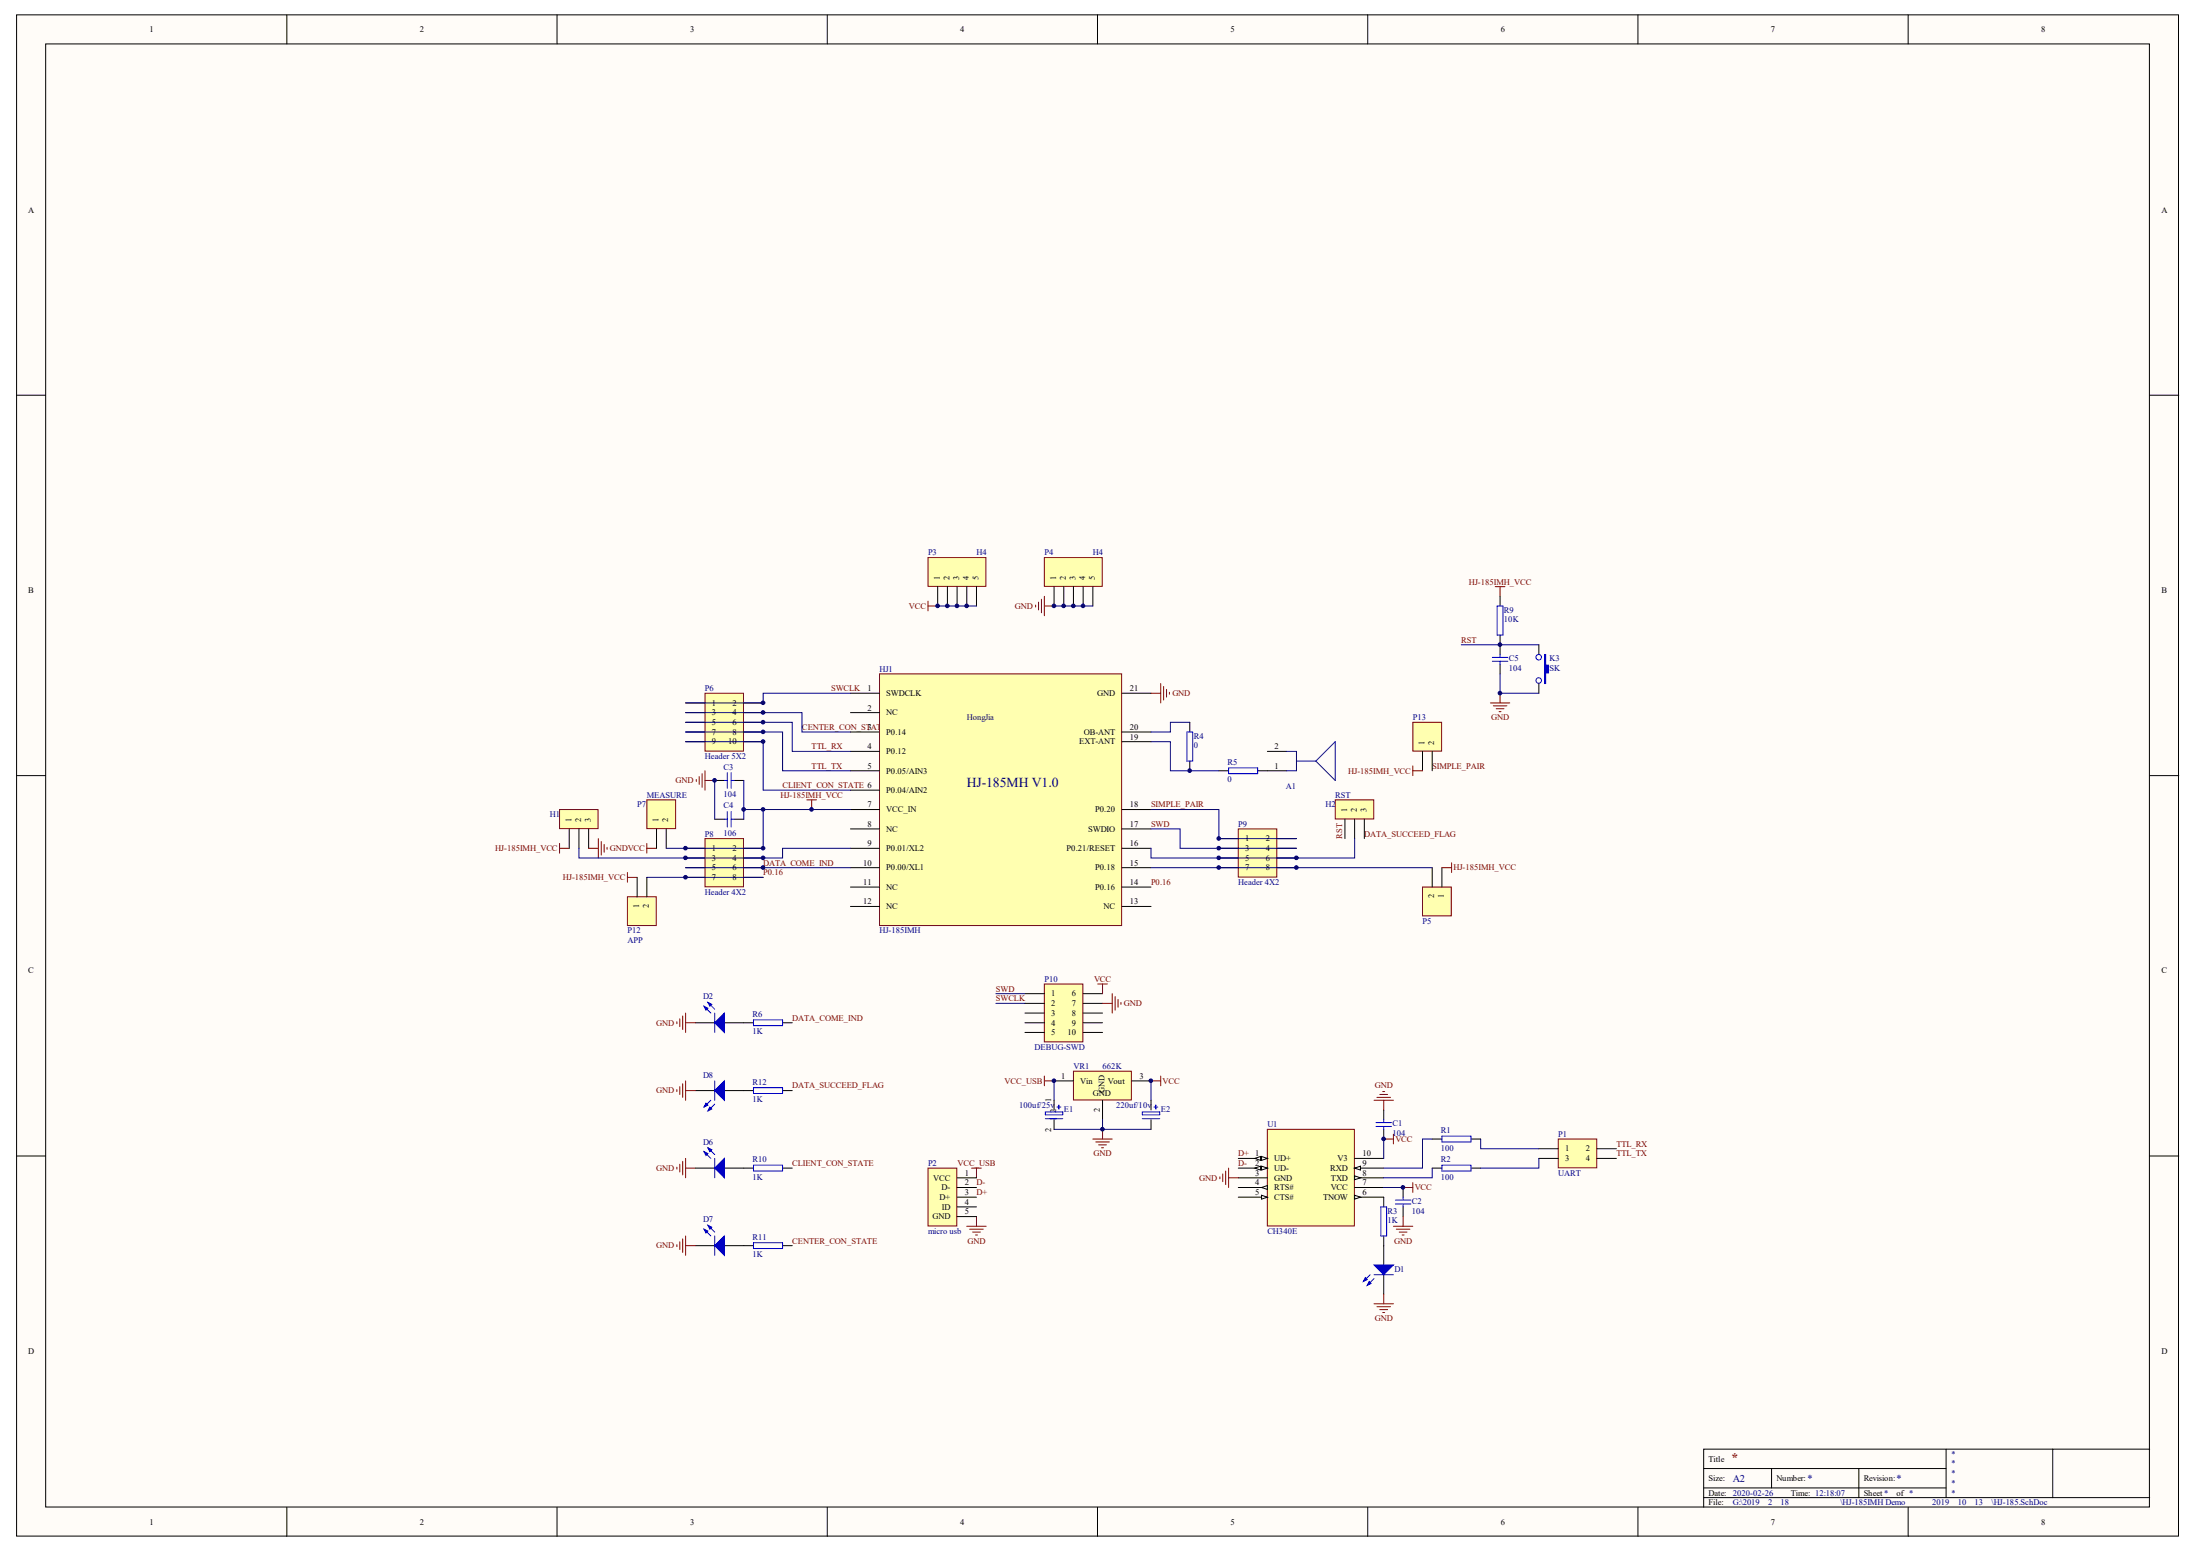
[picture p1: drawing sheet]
<svg xmlns="http://www.w3.org/2000/svg" width="297mm" height="210mm" viewBox="0 0 297 210" stroke-linecap="round" stroke-linejoin="round" font-family="sans-serif">
<g fill="#fffcf8" stroke="#000" stroke-width=".14">
<path d="M2.2 2h291.9v205.4h-291.9z"/>
<path d="M6.2 5.9h284v197.5h-284z"/>
</g>
<g fill="none" stroke="#000" stroke-width=".14">
<path d="M38.7 2v3.9M75.2 2v3.9M111.7 2v3.9M148.2 2v3.9M184.7 2v3.9M221.2 2v3.9M257.6 2v3.9M2.2 53.4h4M290.2 53.4h4M2.2 104.7h4M171.1 104h2.6M171.1 101.4h2.6"/>
<path d="M290.2 104.7h4M2.2 156h4M290.2 156h4M230 198.2h32.8M239.2 198.2v2.6M251 198.2v4M262.8 195.6v6.6M277.2 195.6h-47.2v7.9M290.2 195.6h-13v6.6M38.7 203.5v3.9M75.2 203.5v3.9M111.7 203.5v3.9"/>
<path d="M148.2 203.5v3.9M184.7 203.5v3.9M221.2 203.5v3.9M230 202.2h60.2M230 200.8h32.8M257.6 203.5v3.9"/>
</g>
<path d="M131.2 157.7h1.3M131.8 157.7v1.3M130.5 165.5h2.7M130.9 165.9h1.9M131.3 166.3h1.1M131.7 166.7h.3M131.8 164.2v1.3" fill="none" stroke="#800000" stroke-width=".14"/>
<path d="M173.7 101.4h1.3v2.6h-1.3M175 102.7h2.7M177.7 102.7l2.6-2.6v5.3z" fill="none" stroke="#0c0087" stroke-width=".14"/>
<path d="M171.1 152.4h11.8v13.1h-11.8z" fill="#ffffb0" stroke="#800000" stroke-width=".14"/>
<path d="M167.2 156.4h3.9M182.9 156.4h3.9" fill="none" stroke="#000" stroke-width=".14"/>
<g fill="#fffcf8" stroke="#000" stroke-width=".14">
<path d="M170.3 156.1l.8 .3-.8 .2z"/>
<path d="M169.4 156.4l.8-.3v.5z"/>
</g>
<path d="M167.2 157.7h3.9" fill="none" stroke="#000" stroke-width=".14"/>
<g fill="#fffcf8" stroke="#000" stroke-width=".14">
<path d="M170.3 157.4l.8 .3-.8 .2z"/>
<path d="M169.4 157.7l.8-.3v.5z"/>
</g>
<path d="M167.2 159h3.9M182.9 159h3.9" fill="none" stroke="#000" stroke-width=".14"/>
<path d="M182.9 158.7l.8 .3-.8 .2z" fill="#fffcf8" stroke="#000" stroke-width=".14"/>
<path d="M182.9 157.7h3.9" fill="none" stroke="#000" stroke-width=".14"/>
<path d="M182.9 157.7l.8-.3v.5z" fill="#fffcf8" stroke="#000" stroke-width=".14"/>
<path d="M167.2 160.3h3.9" fill="none" stroke="#000" stroke-width=".14"/>
<path d="M170.3 160.3l.8-.3v.6z" fill="#fffcf8" stroke="#000" stroke-width=".14"/>
<path d="M167.2 161.6h3.9" fill="none" stroke="#000" stroke-width=".14"/>
<path d="M170.3 161.3l.8 .3-.8 .3z" fill="#fffcf8" stroke="#000" stroke-width=".14"/>
<path d="M182.9 161.6h3.9" fill="none" stroke="#000" stroke-width=".14"/>
<path d="M182.9 161.3l.8 .3-.8 .3z" fill="#fffcf8" stroke="#000" stroke-width=".14"/>
<path d="M182.9 160.3h3.9" fill="none" stroke="#000" stroke-width=".14"/>
<path d="M125.3 157.7h3.9v7.8h-3.9z" fill="#ffffb0" stroke="#800000" stroke-width=".14"/>
<path d="M129.2 159h2.6M129.2 160.3h2.6M129.2 161.6h2.6M129.2 162.9h2.6M129.2 164.2h2.6" fill="none" stroke="#000" stroke-width=".14"/>
<path d="M155.4 145.9h1.3M156.7 145.3v1.3" fill="none" stroke="#800000" stroke-width=".14"/>
<path d="M144.9 144.6h7.8v3.9h-7.8z" fill="#ffffb0" stroke="#800000" stroke-width=".14"/>
<g fill="none" stroke="#000" stroke-width=".14">
<path d="M142.3 145.9h2.6M142.3 148.5v1.3M142.3 151.1v1.3M148.9 148.5v2.6M152.8 145.9h2.6M186.8 149.8v1.3M186.8 152.4v1.4M193.4 153.8h1.3M193.4 157.7h1.3M198.6 153.8h1.3M198.6 157.7h1.3M186.8 161.6v1.3"/>
<path d="M186.8 166.8v4M186.8 172.1v2.6M189.4 160.3v1.3M189.4 162.9v1.3"/>
</g>
<g fill="none" stroke="#800000" stroke-width=".14">
<path d="M141 145.3v1.3M141 145.9h1.3M147.6 153.8h2.6M147.9 154.1h1.9M148.3 154.5h1.1M148.7 154.9h.3M148.9 152.4v1.4M164.7 158.9v.2M165.1 158.5v1M165.5 158.1v1.8M165.9 157.7v2.6M165.9 159h1.3"/>
<path d="M185.5 148.5h2.6M185.9 148.1h1.8M186.3 147.7h1.1M186.7 147.3h.3M186.8 153.8h1.3M186.8 148.5v1.3M188.1 153.1v1.3M190.8 159.6v1.4M185.5 176h2.6M185.9 176.4h1.8M186.3 176.8h1.1M186.7 177.2h.3"/>
<path d="M186.8 174.7v1.3M188.1 165.5h2.7M188.5 165.9h1.9M188.9 166.3h1.1M189.3 166.7h.3M189.4 160.3h1.4M189.4 164.2v1.3"/>
</g>
<path d="M142.3 152.4h13.1M142.3 145.9v2.6M148.9 151.1v1.3M155.4 145.9v2.6M186.8 153.8v2.6M193.4 153.8h-1.3v3.9h-5.3M193.4 157.7v1.3h-6.6M186.8 160.3h2.6" fill="none" stroke="#000080" stroke-width=".14"/>
<g fill="none" stroke="#00f" stroke-width=".14">
<path d="M141.1 150.1h2.4v.4h-2.4zM141.1 151h2.4M142.7 149.4h.5M143 149.2v.5M185.8 152.1h2.1M185.8 151.5h2.1M186.8 151.1v.4M186.8 152.1v.3M194.7 153.4h3.9v.7h-3.9zM194.7 157.3h3.9v.8h-3.9zM185 172.1l-.9 .9M185.5 172.6l-.9 .9"/>
<path d="M185.5 172.1h2.6M186.4 162.9h.8v3.9h-.8zM188.4 162h2.1M188.4 162.5h2.1M189.4 161.6v.4M189.4 162.5v.4"/>
</g>
<g fill="#00f" stroke="#00f" stroke-width=".14">
<path d="M185.5 170.8h2.6l-1.3 1.3z"/>
<path d="M184.9 173l.2 .2-.5 .3z"/>
<path d="M184.3 172.5l.3 .2-.5 .3z"/>
</g>
<path d="M141 132.8h5.2v7.8h-5.2z" fill="#ffffb0" stroke="#800000" stroke-width=".14"/>
<path d="M138.4 134.1h2.6M138.4 135.4h2.6M138.4 136.7h2.6M138.4 138.1h2.6M138.4 139.4h2.6M146.2 134.1h2.7M146.2 135.4h2.7M146.2 136.7h2.7M146.2 138.1h2.7M146.2 139.4h2.7" fill="none" stroke="#000" stroke-width=".14"/>
<path d="M125.3 75.3h7.8v3.8h-7.8z" fill="#ffffb0" stroke="#800000" stroke-width=".14"/>
<path d="M126.6 79.2v2.6M127.9 79.2v2.6M129.2 79.2v2.6M130.5 79.2v2.6M131.8 79.2v2.6" fill="none" stroke="#000" stroke-width=".14"/>
<path d="M141 75.3h7.8v3.8h-7.8z" fill="#ffffb0" stroke="#800000" stroke-width=".14"/>
<path d="M142.3 79.2v2.6M143.6 79.2v2.6M144.9 79.2v2.6M146.2 79.2v2.6M147.6 79.2v2.6" fill="none" stroke="#000" stroke-width=".14"/>
<path d="M126.6 81.8h5.2M142.3 81.8h5.3M134.5 134.1h3.9M134.5 135.4h3.9" fill="none" stroke="#000080" stroke-width=".14"/>
<g fill="none" stroke="#800000" stroke-width=".14">
<path d="M125.3 81.2v1.3M125.3 81.8h1.3M139.8 81.7v.2M140.2 81.3v1M140.6 80.9v1.8M141 81.8h1.3M141 80.5v2.6M155.4 93.6h1.3M156.7 92.3v2.6M157.1 92.7v1.8M157.5 93.1v1M157.9 93.4v.3"/>
<path d="M87.3 113.9v1.3M87.3 114.5h1.3M148.2 132.8h1.3M148.9 132.8v1.3M148.9 135.4h1.3M150.2 134.1v2.6M150.6 134.5v1.9M151 134.9v1.1M151.3 135.3v.3"/>
</g>
<path d="M87.3 108h3.9v3.9h-3.9z" fill="#ffffb0" stroke="#800000" stroke-width=".14"/>
<path d="M160.6 97.5v1.3M88.6 111.9v2.6M90 111.9v2.6M96.5 105.4h1.3M96.5 110.6h1.3M99.1 105.4h1.3M99.1 110.6h1.3M160.6 102.7v1.3M164.6 104h1.3M169.8 104h1.3" fill="none" stroke="#000" stroke-width=".14"/>
<path d="M160.3 98.8h.7v3.9h-.7zM97.8 105.4h.4M97.8 110.6h.4M98.2 104.3v2.1M98.2 109.5v2.1M98.7 104.3v2.1M98.7 109.5v2.1M98.7 105.4h.4M98.7 110.6h.4M165.9 103.7h3.9v.7h-3.9z" fill="none" stroke="#00f" stroke-width=".14"/>
<path d="M160.6 97.5h-2.6v1.3h-2.6M96.5 105.4v5.2M100.4 105.4v5.2M100.4 109.3h2.6M155.4 100.1h2.6v3.9h6.6" fill="none" stroke="#000080" stroke-width=".14"/>
<path d="M94 105.2v.3M94.4 104.8v1.1M94.8 104.4v1.9M95.2 104v2.7M95.2 105.4h1.3" fill="none" stroke="#800000" stroke-width=".14"/>
<path d="M210.4 153.8h5.2v3.8h-5.2z" fill="#ffffb0" stroke="#800000" stroke-width=".14"/>
<path d="M93.9 157.7h2.6M97.8 157.7h3.9M105.7 157.7h1.3M207.8 155.1h2.6M207.8 156.4h2.6M215.6 155.1h2.6M215.6 156.4h2.6M93.9 168.1h2.6M97.8 168.1h3.9M105.7 168.1h1.3" fill="none" stroke="#000" stroke-width=".14"/>
<path d="M199.9 153.8v1.3h7.9M207.8 156.4v1.3h-7.9" fill="none" stroke="#000080" stroke-width=".14"/>
<path d="M108.9 108h1.3M109.6 108v1.3M91.4 157.5v.3M91.8 157.2v1M92.2 156.8v1.8M92.6 156.4v2.6M92.6 157.7h1.3M91.4 168v.3M91.8 167.6v1.1M92.2 167.2v1.9M92.6 166.8v2.7M92.6 168.1h1.3" fill="none" stroke="#800000" stroke-width=".14"/>
<g fill="#00f" stroke="#00f" stroke-width=".14">
<path d="M96.5 157.7l1.3-1.3v2.6z"/>
<path d="M95.1 155.5l.5 .2-.3 .3z"/>
<path d="M95.6 154.9l.5 .3-.3 .3z"/>
<path d="M96.5 168.1l1.3-1.3v2.7z"/>
<path d="M95.1 165.9l.5 .3-.3 .2z"/>
<path d="M95.6 165.4l.5 .3-.3 .2z"/>
</g>
<path d="M95.1 155.5l.9 .9M95.6 154.9l.9 .9M96.5 156.4v2.6M101.7 157.3h4v.8h-4zM95.1 165.9l.9 .9M95.6 165.4l.9 .9M96.5 166.8v2.7M101.7 167.8h4v.7h-4z" fill="none" stroke="#00f" stroke-width=".14"/>
<path d="M192.1 119.7h3.9v3.9h-3.9z" fill="#ffffb0" stroke="#800000" stroke-width=".14"/>
<path d="M193.4 117.1v2.6M194.7 117.1v2.6M93.9 138.1h2.6M97.8 138.1h3.9M105.7 138.1h1.3" fill="none" stroke="#000" stroke-width=".14"/>
<path d="M75.6 113.9v1.3M75.6 114.5h1.3M194.7 117.1h1.3M196 116.5v1.3M91.4 137.9v.3M91.8 137.5v1.1M92.2 137.1v1.9M92.6 136.7v2.7M92.6 138.1h1.3" fill="none" stroke="#800000" stroke-width=".14"/>
<g fill="#00f" stroke="#00f" stroke-width=".14">
<path d="M96.5 138.1l1.3-1.4v2.7z"/>
<path d="M95.1 135.8l.5 .3-.3 .3z"/>
<path d="M95.6 135.3l.5 .3-.3 .2z"/>
</g>
<path d="M95.1 135.8l.9 .9M95.6 135.3l.9 .9M96.5 136.7v2.7M101.7 137.7h4v.7h-4z" fill="none" stroke="#00f" stroke-width=".14"/>
<path d="M84.7 121.1h3.9v3.8h-3.9z" fill="#ffffb0" stroke="#800000" stroke-width=".14"/>
<path d="M86 118.4v2.7M87.3 118.4v2.7M155.4 148.5v1.3M155.4 151.1v1.3" fill="none" stroke="#000" stroke-width=".14"/>
<path d="M84.7 117.8v1.3M84.7 118.4h1.3" fill="none" stroke="#800000" stroke-width=".14"/>
<path d="M154.2 150.1h2.4v.4h-2.4zM154.2 151h2.4M155.8 149.4h.5M156.1 149.2v.5" fill="none" stroke="#00f" stroke-width=".14"/>
<path d="M75.6 109.3h5.1v2.6h-5.1z" fill="#ffffb0" stroke="#800000" stroke-width=".14"/>
<path d="M76.9 111.9v2.6M78.2 111.9v2.6M79.5 111.9v2.6M93.9 147.2h2.6M97.8 147.2h3.9M105.7 147.2h1.3" fill="none" stroke="#000" stroke-width=".14"/>
<path d="M79.5 114.5h1.3M80.8 113.2v2.6M81.2 113.6v1.8M81.6 114v1M82 114.4v.2M91.4 147.1v.2M91.8 146.7v1M92.2 146.3v1.8M92.6 145.9v2.6M92.6 147.2h1.3" fill="none" stroke="#800000" stroke-width=".14"/>
<path d="M96 148.5l-.9 .9M96.5 149l-.9 1M96.5 145.9v2.6M101.7 146.8h4v.8h-4z" fill="none" stroke="#00f" stroke-width=".14"/>
<g fill="#00f" stroke="#00f" stroke-width=".14">
<path d="M96.5 147.2l1.3-1.3v2.6z"/>
<path d="M95.3 148.9l.3 .3-.5 .2z"/>
<path d="M95.8 149.4l.3 .3-.5 .3z"/>
</g>
<path d="M190.8 97.5h3.8v3.9h-3.8z" fill="#ffffb0" stroke="#800000" stroke-width=".14"/>
<path d="M202.5 80.5v1.3M202.5 85.7v2.6M202.5 89.7v1.3M207.8 87v1.3M207.8 92.3v1.3M192.1 101.4v2.6M193.4 101.4v2.6" fill="none" stroke="#000" stroke-width=".14"/>
<path d="M201.9 79.2h1.3M202.5 79.2v1.3M201.2 94.9h2.6M201.6 95.3h1.9M202 95.7h1.1M202.4 96.1h.3M202.5 93.6v1.3M190.8 103.4v1.3M190.8 104h1.3" fill="none" stroke="#800000" stroke-width=".14"/>
<path d="M208.6 88.3h.1v1.5h.4v1h-.4v1.5h-.1z" fill-rule="evenodd" fill="#00f" stroke="#00f" stroke-width=".14"/>
<g fill="none" stroke="#00f" stroke-width=".14">
<path d="M201.5 88.7h2.1M201.5 89.3h2.1M202.1 81.8h.8v3.9h-.8zM202.5 88.3v.4M202.5 89.3v.4"/>
<circle cx="207.8" cy="88.7" r=".37"/>
<circle cx="207.8" cy="91.9" r=".37"/>
</g>
<path d="M202.5 91v2.6h5.3" fill="none" stroke="#000080" stroke-width=".14"/>
<path d="M118.8 91h32.6v33.9h-32.6z" fill="#ffffb0" stroke="#800000" stroke-width=".14"/>
<g fill="none" stroke="#000" stroke-width=".14">
<path d="M114.8 93.6h4M114.8 98.8h4M114.8 96.2h4M151.5 93.6h3.9M151.5 98.8h3.9M114.8 111.9h4M114.8 114.5h4M114.8 119.7h4M114.8 117.1h4M114.8 104h4M114.8 106.7h4M114.8 101.4h4"/>
<path d="M114.8 109.3h4M151.5 111.9h3.9M151.5 100.1h3.9M151.5 114.5h3.9M151.5 119.7h3.9M151.5 117.1h3.9M151.5 109.3h3.9M114.8 122.4h4M151.5 122.4h3.9"/>
</g>
<path d="M197.3 87h10.5" fill="none" stroke="#000080" stroke-width=".14"/>
<path d="M95.2 93.6h5.2v7.8h-5.2z" fill="#ffffb0" stroke="#800000" stroke-width=".14"/>
<path d="M92.6 94.9h2.6M92.6 96.2h2.6M92.6 97.5h2.6M92.6 98.8h2.6M100.4 94.9h2.6M100.4 96.2h2.6M100.4 97.5h2.6M100.4 98.8h2.6M92.6 100.1h2.6M100.4 100.1h2.6" fill="none" stroke="#000" stroke-width=".14"/>
<path d="M95.2 113.2h5.2v6.5h-5.2z" fill="#ffffb0" stroke="#800000" stroke-width=".14"/>
<path d="M92.6 114.5h2.6M92.6 115.8h2.6M92.6 117.1h2.6M92.6 118.4h2.6M100.4 114.5h2.6M100.4 115.8h2.6M100.4 117.1h2.6M100.4 118.4h2.6" fill="none" stroke="#000" stroke-width=".14"/>
<path d="M87.3 118.4h15.7" fill="none" stroke="#000080" stroke-width=".14"/>
<path d="M167.2 111.9h5.2v6.5h-5.2z" fill="#ffffb0" stroke="#800000" stroke-width=".14"/>
<path d="M164.6 113.2h2.6M164.6 114.5h2.6M164.6 115.8h2.6M164.6 117.1h2.6M172.4 113.2h2.6M172.4 114.5h2.6M172.4 115.8h2.6M172.4 117.1h2.6" fill="none" stroke="#000" stroke-width=".14"/>
<path d="M92.6 96.2h15.7v2.6h6.5M92.6 97.5h14.4v3.9h7.8M92.6 98.8h13.1v5.2h9.1M114.8 93.6h-11.8v1.3h-10.4M78.2 114.5v1.3h27.5v-1.3h9.1M92.6 100.1h10.4v6.6h11.8M92.6 117.1h22.2M114.8 109.3h-11.8v5.2h-13M155.4 111.9h3.9v2.6h15.7M155.4 109.3h9.2v3.9h10.4M155.4 117.1h38" fill="none" stroke="#000080" stroke-width=".14"/>
<path d="M180.3 108h5.2v2.5h-5.2z" fill="#ffffb0" stroke="#800000" stroke-width=".14"/>
<path d="M181.6 110.6v2.6M182.9 110.6v2.6M184.2 110.6v2.6" fill="none" stroke="#000" stroke-width=".14"/>
<path d="M182.9 113.2v2.6h-27.5v-1.3" fill="none" stroke="#000080" stroke-width=".14"/>
<g fill="#000080" stroke="#000080" stroke-width=".14">
<circle cx="92.5" cy="118.4" r=".24"/>
<circle cx="92.5" cy="115.8" r=".24"/>
<circle cx="92.5" cy="114.5" r=".24"/>
<circle cx="96.5" cy="105.3" r=".24"/>
<circle cx="100.4" cy="109.3" r=".24"/>
<circle cx="103" cy="117.1" r=".24"/>
<circle cx="103" cy="115.8" r=".24"/>
<circle cx="103" cy="114.5" r=".24"/>
<circle cx="103" cy="109.3" r=".24"/>
<circle cx="103" cy="100.1" r=".24"/>
<circle cx="103" cy="98.8" r=".24"/>
<circle cx="103" cy="97.5" r=".24"/>
<circle cx="103" cy="96.2" r=".24"/>
<circle cx="103" cy="94.9" r=".24"/>
<circle cx="109.6" cy="109.3" r=".24"/>
<circle cx="126.6" cy="81.8" r=".24"/>
<circle cx="127.9" cy="81.8" r=".24"/>
<circle cx="129.2" cy="81.8" r=".24"/>
<circle cx="130.5" cy="81.8" r=".24"/>
<circle cx="142.3" cy="145.9" r=".24"/>
<circle cx="142.3" cy="81.8" r=".24"/>
<circle cx="143.6" cy="81.8" r=".24"/>
<circle cx="144.9" cy="81.8" r=".24"/>
<circle cx="146.2" cy="81.8" r=".24"/>
<circle cx="148.8" cy="152.4" r=".24"/>
<circle cx="155.4" cy="145.9" r=".24"/>
<circle cx="160.6" cy="104" r=".24"/>
<circle cx="164.6" cy="117.1" r=".24"/>
<circle cx="164.6" cy="115.8" r=".24"/>
<circle cx="164.6" cy="114.5" r=".24"/>
<circle cx="164.6" cy="113.2" r=".24"/>
<circle cx="175" cy="117.1" r=".24"/>
<circle cx="175" cy="115.8" r=".24"/>
<circle cx="186.8" cy="153.7" r=".24"/>
<circle cx="189.4" cy="160.3" r=".24"/>
<circle cx="202.5" cy="93.6" r=".24"/>
<circle cx="202.5" cy="87" r=".24"/>
</g>
<text font-size="1.8" fill="#000080" x="130.5" y="106.2">HJ-185MH V1.0</text>
<text font-size="1.8" fill="#800000" x="233.7" y="197.3">*</text>
<g font-size="1.4" fill="#000080">
<text x="234" y="200">A2</text>
<text x="244" y="200">*</text>
<text x="256.1" y="200">*</text>
</g>
<g font-size="1.2">
<text x="20.2" y="4.3">1</text>
<text x="56.7" y="4.3">2</text>
<text x="93.2" y="4.3">3</text>
<text x="129.7" y="4.3">4</text>
<text x="166.1" y="4.3">5</text>
<text x="202.6" y="4.3">6</text>
<text x="239.1" y="4.3">7</text>
<text x="275.6" y="4.3">8</text>
<text x="3.8" y="28.7">A</text>
<text x="291.8" y="28.7">A</text>
<text x="3.8" y="80">B</text>
<text x="291.8" y="80">B</text>
<text x="96.1" y="95.3">1</text>
<text x="98.9" y="95.3">2</text>
<text x="117.1" y="93.3">1</text>
<text x="117.1" y="95.9">2</text>
<text x="119.7" y="94">SWDCLK</text>
<text x="148.2" y="94">GND</text>
<text x="152.5" y="93.3">21</text>
<text x="96.1" y="96.6">3</text>
<text x="96.1" y="97.9">5</text>
<text x="96.1" y="99.2">7</text>
<text x="96.1" y="100.5">9</text>
<text x="98.3" y="100.5">10</text>
<text x="98.9" y="96.6">4</text>
<text x="98.9" y="97.9">6</text>
<text x="98.9" y="99.2">8</text>
<text x="117.1" y="101.1">4</text>
<text x="119.7" y="101.8">P0.12</text>
<text x="119.7" y="99.2">P0.14</text>
<text x="119.7" y="96.6">NC</text>
<text x="145.7" y="100.5">EXT-ANT</text>
<text x="146.3" y="99.2">OB-ANT</text>
<text x="152.5" y="99.8">19</text>
<text x="152.5" y="98.5">20</text>
<text x="172.1" y="101.1">2</text>
<text x="117.1" y="103.8">5</text>
<text x="119.7" y="104.4">P0.05/AIN3</text>
<text x="119.7" y="107">P0.04/AIN2</text>
<text x="172.1" y="103.8">1</text>
<text x="117.1" y="111.6">8</text>
<text x="117.1" y="109">7</text>
<text x="119.7" y="112.3">NC</text>
<text x="119.7" y="109.6">VCC_IN</text>
<text x="146.9" y="112.3">SWDIO</text>
<text x="147.9" y="109.6">P0.20</text>
<text x="152.5" y="111.6">17</text>
<text x="152.5" y="109">18</text>
<text x="168.1" y="113.6">1</text>
<text x="170.9" y="113.6">2</text>
<text x="96.1" y="114.9">1</text>
<text x="96.1" y="116.2">3</text>
<text x="96.1" y="117.5">5</text>
<text x="96.1" y="118.8">7</text>
<text x="98.9" y="114.9">2</text>
<text x="98.9" y="116.2">4</text>
<text x="98.9" y="117.5">6</text>
<text x="98.9" y="118.8">8</text>
<text x="116.5" y="119.5">11</text>
<text x="116.5" y="116.8">10</text>
<text x="117.1" y="114.2">9</text>
<text x="119.7" y="114.9">P0.01/XL2</text>
<text x="119.7" y="117.5">P0.00/XL1</text>
<text x="144" y="114.9">P0.21/RESET</text>
<text x="147.9" y="117.5">P0.18</text>
<text x="152.5" y="114.2">16</text>
<text x="152.5" y="119.5">14</text>
<text x="152.5" y="116.8">15</text>
<text x="168.1" y="114.9">3</text>
<text x="168.1" y="116.2">5</text>
<text x="168.1" y="117.5">7</text>
<text x="170.9" y="114.9">4</text>
<text x="170.9" y="116.2">6</text>
<text x="170.9" y="117.5">8</text>
<text x="116.5" y="122.1">12</text>
<text x="119.7" y="122.7">NC</text>
<text x="119.7" y="120.1">NC</text>
<text x="147.9" y="120.1">P0.16</text>
<text x="149" y="122.7">NC</text>
<text x="152.5" y="122.1">13</text>
<text x="3.8" y="131.4">C</text>
<text x="291.8" y="131.4">C</text>
<text x="141.9" y="134.5">1</text>
<text x="141.9" y="135.8">2</text>
<text x="141.9" y="137.1">3</text>
<text x="144.7" y="134.5">6</text>
<text x="144.7" y="135.8">7</text>
<text x="144.7" y="137.1">8</text>
<text x="141.9" y="138.4">4</text>
<text x="141.9" y="139.7">5</text>
<text x="144.1" y="139.7">10</text>
<text x="144.7" y="138.4">9</text>
<text x="143.3" y="145.6">1</text>
<text x="145.9" y="146.3">Vin</text>
<text x="147.6" y="148">GND</text>
<text x="149.6" y="146.3">Vout</text>
<text x="153.8" y="145.6">3</text>
<text x="211.3" y="155.4">1</text>
<text x="214.1" y="155.4">2</text>
<text x="126" y="159.4">VCC</text>
<text x="126.9" y="162">D+</text>
<text x="127.1" y="160.7">D-</text>
<text x="130.3" y="158.7">1</text>
<text x="130.3" y="160">2</text>
<text x="130.3" y="161.3">3</text>
<text x="169.5" y="156.1">1</text>
<text x="169.5" y="157.4">2</text>
<text x="169.5" y="158.7">3</text>
<text x="169.5" y="160">4</text>
<text x="169.5" y="161.3">5</text>
<text x="172" y="156.7">UD+</text>
<text x="172" y="158.1">UD-</text>
<text x="172" y="159.4">GND</text>
<text x="172" y="160.7">RTS#</text>
<text x="172" y="162">CTS#</text>
<text x="178.6" y="162">TNOW</text>
<text x="179.6" y="158.1">RXD</text>
<text x="179.7" y="160.7">VCC</text>
<text x="179.7" y="159.4">TXD</text>
<text x="180.6" y="156.7">V3</text>
<text x="183.9" y="156.1">10</text>
<text x="183.9" y="158.7">8</text>
<text x="183.9" y="157.4">9</text>
<text x="183.9" y="161.3">6</text>
<text x="183.9" y="160">7</text>
<text x="211.3" y="156.7">3</text>
<text x="214.1" y="156.7">4</text>
<text x="125.9" y="164.6">GND</text>
<text x="127.2" y="163.3">ID</text>
<text x="130.3" y="162.6">4</text>
<text x="130.3" y="163.9">5</text>
<text x="3.8" y="182.7">D</text>
<text x="291.8" y="182.7">D</text>
<text x="230.7" y="197.3">Title</text>
<text x="230.7" y="199.9">Size:</text>
<text x="230.7" y="201.9">Date:</text>
<text x="230.7" y="203.2">File:</text>
<text x="239.8" y="199.9">Number:</text>
<text x="241.8" y="201.9">Time: 12:18:07</text>
<text x="251.6" y="199.9">Revision:</text>
<text x="251.6" y="201.9">Sheet*</text>
<text x="256.1" y="201.9">of *</text>
<text x="20.2" y="205.8">1</text>
<text x="56.7" y="205.8">2</text>
<text x="93.2" y="205.8">3</text>
<text x="129.7" y="205.8">4</text>
<text x="166.1" y="205.8">5</text>
<text x="202.6" y="205.8">6</text>
<text x="239.1" y="205.8">7</text>
<text x="275.6" y="205.8">8</text>
</g>
<g font-size="1.2" fill="#000080">
<text x="125.3" y="75">P3</text>
<text x="131.8" y="75">H4</text>
<text x="141" y="75">P4</text>
<text x="147.6" y="75">H4</text>
<text x="203.1" y="82.7">R9</text>
<text x="203.1" y="84">10K</text>
<text x="203.7" y="89.2">C5</text>
<text x="209.2" y="89.2">K3</text>
<text x="95.2" y="93.3">P6</text>
<text x="118.8" y="90.7">HJ1</text>
<text x="203.7" y="90.5">104</text>
<text x="209.2" y="90.5">SK</text>
<text x="130.5" y="97.2">HongJia</text>
<text x="161.2" y="99.7">R4</text>
<text x="161.2" y="101">0</text>
<text x="190.8" y="97.2">P13</text>
<text x="87.3" y="107.7">MEASURE</text>
<text x="95.2" y="102.5">Header 5X2</text>
<text x="97.7" y="103.9">C3</text>
<text x="97.7" y="107.6">104</text>
<text x="165.7" y="103.2">R5</text>
<text x="165.7" y="105.6">0</text>
<text x="173.6" y="106.5">A1</text>
<text x="180.3" y="107.7">RST</text>
<text x="74.2" y="110.3">H1</text>
<text x="86" y="109">P7</text>
<text x="95.2" y="112.9">P8</text>
<text x="97.7" y="109.1">C4</text>
<text x="97.7" y="112.8">106</text>
<text x="167.2" y="111.6">P9</text>
<text x="179" y="109">H2</text>
<text x="167.2" y="119.5">Header 4X2</text>
<text x="95.2" y="120.8">Header 4X2</text>
<text x="192.1" y="124.7">P5</text>
<text x="84.7" y="126">P12</text>
<text x="84.7" y="127.3">APP</text>
<text x="118.8" y="126">HJ-185IMH</text>
<text x="94.9" y="134.9">D2</text>
<text x="101.6" y="137.3">R6</text>
<text x="141" y="132.5">P10</text>
<text x="101.6" y="139.6">1K</text>
<text x="139.7" y="141.7">DEBUG-SWD</text>
<text x="94.9" y="145.5">D8</text>
<text x="101.6" y="146.4">R12</text>
<text x="101.6" y="148.8">1K</text>
<text x="137.6" y="149.5">100uf/25v</text>
<text x="144.9" y="144.3">VR1</text>
<text x="148.9" y="144.3">662K</text>
<text x="150.7" y="149.5">220uf/10v</text>
<text x="94.9" y="154.5">D6</text>
<text x="143.6" y="150.1">E1</text>
<text x="156.7" y="150.1">E2</text>
<text x="171.1" y="152.2">U1</text>
<text x="188" y="152">C1</text>
<text x="188" y="153.3">104</text>
<text x="194.6" y="152.9">R1</text>
<text x="194.6" y="155.3">100</text>
<text x="210.4" y="153.5">P1</text>
<text x="101.6" y="156.9">R10</text>
<text x="101.6" y="159.2">1K</text>
<text x="125.3" y="157.4">P2</text>
<text x="194.6" y="156.9">R2</text>
<text x="194.6" y="159.2">100</text>
<text x="210.4" y="158.7">UART</text>
<text x="94.9" y="165">D7</text>
<text x="101.6" y="167.3">R11</text>
<text x="125.3" y="166.6">micro usb</text>
<text x="171.1" y="166.6">CH340E</text>
<text x="187.4" y="163.8">R3</text>
<text x="187.4" y="165.1">1K</text>
<text x="190.6" y="162.5">C2</text>
<text x="190.6" y="163.8">104</text>
<text x="101.6" y="169.7">1K</text>
<text x="188.3" y="171.7">D1</text>
<text x="263.4" y="196.6">*</text>
<text x="263.4" y="198">*</text>
<text x="234" y="201.9">2020-02-26</text>
<text x="234" y="203.2">G:\2019</text>
<text x="238.7" y="203.2">2</text>
<text x="240.4" y="203.2">18</text>
<text x="248.5" y="203.2">\HJ-185IMH Demo</text>
<text x="260.9" y="203.2">2019</text>
<text x="263.4" y="199.3">*</text>
<text x="263.4" y="200.6">*</text>
<text x="263.4" y="201.9">*</text>
<text x="264.3" y="203.2">10</text>
<text x="266.6" y="203.2">13</text>
<text x="268.9" y="203.2">\HJ-185.SchDoc</text>
</g>
<g font-size="1.2" fill="#800000">
<text x="122.7" y="82.2">VCC</text>
<text x="137" y="82.2">GND</text>
<text x="198.3" y="78.9">HJ-185IMH_VCC</text>
<text x="197.3" y="86.8">RST</text>
<text x="112.2" y="93.3">SWCLK</text>
<text x="158.3" y="94">GND</text>
<text x="108.3" y="98.5">CENTER_CON_ST3AT</text>
<text x="109.6" y="101.1">TTL_RX</text>
<text x="119" y="98.5">E</text>
<text x="201.3" y="97.2">GND</text>
<text x="91.2" y="105.7">GND</text>
<text x="105.4" y="107.7">HJ-185IMH_VCC</text>
<text x="105.7" y="106.4">CLIENT_CON_STATE 6</text>
<text x="109.6" y="103.8">TTL_TX</text>
<text x="182" y="104.4">HJ-185IMH_VCC</text>
<text x="193.4" y="103.8">SIMPLE_PAIR</text>
<text x="155.4" y="111.6">SWD</text>
<text x="155.4" y="109">SIMPLE_PAIR</text>
<text x="184.2" y="112.9">DATA_SUCCEED_FLAG</text>
<text x="66.8" y="114.9">HJ-185IMH_VCC</text>
<text x="76" y="118.8">HJ-185IMH_VCC</text>
<text x="82.4" y="114.9">GNDVCC</text>
<text x="103" y="116.8">DATA_COME_IND</text>
<text x="103" y="118.2">P0.16</text>
<text x="155.4" y="119.5">P0.16</text>
<text x="196.3" y="117.5">HJ-185IMH_VCC</text>
<text x="107" y="137.8">DATA_COME_IND</text>
<text x="134.5" y="135.2">SWCLK</text>
<text x="134.5" y="133.8">SWD</text>
<text x="147.7" y="132.5">VCC</text>
<text x="151.7" y="135.8">GND</text>
<text x="88.6" y="138.4">GND</text>
<text x="88.6" y="147.6">GND</text>
<text x="107" y="146.9">DATA_SUCCEED_FLAG</text>
<text x="135.6" y="146.3">VCC_USB</text>
<text x="157" y="146.3">VCC</text>
<text x="185.6" y="146.9">GND</text>
<text x="188.4" y="154.1">VCC</text>
<text x="218.2" y="154.8">TTL_RX</text>
<text x="88.6" y="158.1">GND</text>
<text x="107" y="157.4">CLIENT_CON_STATE</text>
<text x="129.3" y="157.4">VCC_USB</text>
<text x="131.8" y="161.3">D+</text>
<text x="131.8" y="160">D-</text>
<text x="147.7" y="156.1">GND</text>
<text x="161.9" y="159.4">GND</text>
<text x="167.2" y="157.4">D-</text>
<text x="167.2" y="156.1">D+</text>
<text x="191" y="160.7">VCC</text>
<text x="218.2" y="156.1">TTL_TX</text>
<text x="107" y="167.9">CENTER_CON_STATE</text>
<text x="130.6" y="167.9">GND</text>
<text x="188.2" y="167.9">GND</text>
<text x="88.6" y="168.5">GND</text>
<text x="185.6" y="178.3">GND</text>
</g>
<g font-size="1.1">
<text x="126.9" y="78.3" transform="rotate(-90 126.9 78.3)">1</text>
<text x="128.2" y="78.3" transform="rotate(-90 128.2 78.3)">2</text>
<text x="129.5" y="78.3" transform="rotate(-90 129.5 78.3)">3</text>
<text x="130.8" y="78.3" transform="rotate(-90 130.8 78.3)">4</text>
<text x="132.1" y="78.3" transform="rotate(-90 132.1 78.3)">5</text>
<text x="142.6" y="78.3" transform="rotate(-90 142.6 78.3)">1</text>
<text x="143.9" y="78.3" transform="rotate(-90 143.9 78.3)">2</text>
<text x="145.2" y="78.3" transform="rotate(-90 145.2 78.3)">3</text>
<text x="146.5" y="78.3" transform="rotate(-90 146.5 78.3)">4</text>
<text x="147.8" y="78.3" transform="rotate(-90 147.8 78.3)">5</text>
<text x="192.3" y="100.5" transform="rotate(-90 192.3 100.5)">1</text>
<text x="193.7" y="100.5" transform="rotate(-90 193.7 100.5)">2</text>
<text x="77.1" y="111" transform="rotate(-90 77.1 111)">1</text>
<text x="78.4" y="111" transform="rotate(-90 78.4 111)">2</text>
<text x="79.8" y="111" transform="rotate(-90 79.8 111)">3</text>
<text x="88.9" y="111" transform="rotate(-90 88.9 111)">1</text>
<text x="90.2" y="111" transform="rotate(-90 90.2 111)">2</text>
<text x="181.9" y="109.7" transform="rotate(-90 181.9 109.7)">1</text>
<text x="183.2" y="109.7" transform="rotate(-90 183.2 109.7)">2</text>
<text x="184.5" y="109.7" transform="rotate(-90 184.5 109.7)">3</text>
<text x="86.3" y="122.6" transform="rotate(-90 86.3 122.6)">1</text>
<text x="87.6" y="122.6" transform="rotate(-90 87.6 122.6)">2</text>
<text x="193.7" y="121.2" transform="rotate(-90 193.7 121.2)">2</text>
<text x="195" y="121.2" transform="rotate(-90 195 121.2)">1</text>
<text x="141.9" y="148.8" transform="rotate(-90 141.9 148.8)">1</text>
<text x="149.1" y="147.6" transform="rotate(-90 149.1 147.6)">GND</text>
<text x="141.9" y="152.8" transform="rotate(-90 141.9 152.8)">2</text>
<text x="142.6" y="151.3" transform="rotate(-90 142.6 151.3)">1</text>
<text x="142.6" y="150.2" transform="rotate(-90 142.6 150.2)">2</text>
<text x="148.5" y="150.2" transform="rotate(-90 148.5 150.2)">2</text>
</g>
<text font-size="1.1" fill="#800000" x="181.2" y="113.2" transform="rotate(-90 181.2 113.2)">RST</text>
</svg>
